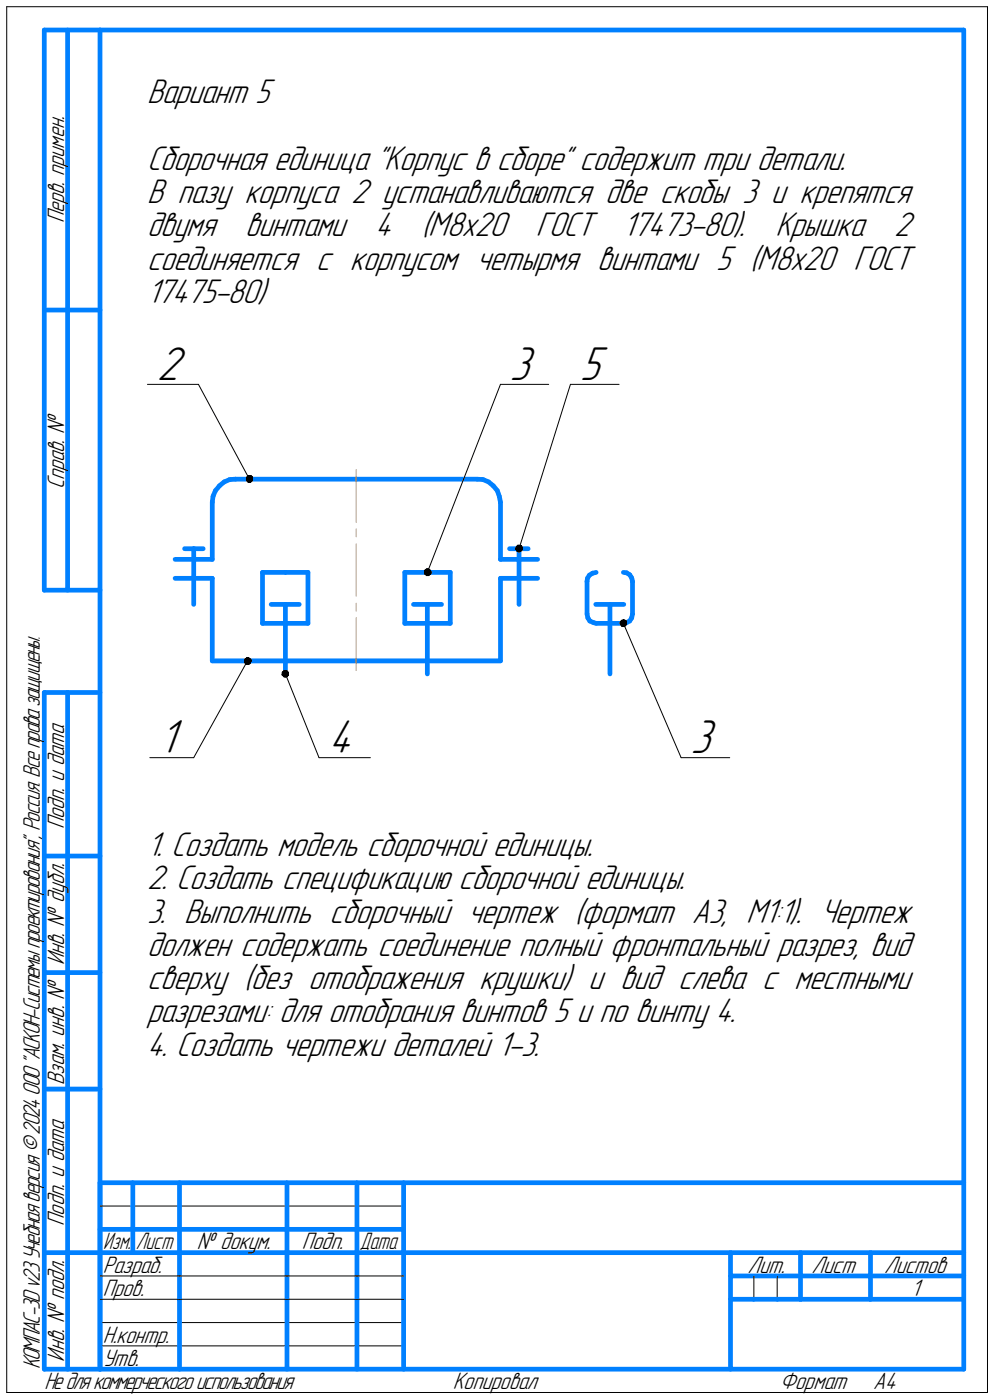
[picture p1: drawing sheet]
<svg xmlns="http://www.w3.org/2000/svg" width="213mm" height="300mm" viewBox="0 0 213 300" stroke-linecap="round" stroke-linejoin="round" font-family="sans-serif">
<g fill="none" stroke="#000" stroke-width=".21">
<path d="M1.4 1.4h210.1zM1.4 1.4v297zM211.5 1.4v297zM31.6 82.4h10.9zM42.5 82.4l10.9 20.3zM107.2 82.4l-15.7 40.3zM107.2 82.4h10.3zM122.2 82.4l-11 35.2zM122.2 82.4h10.4zM133.5 133.6l12.4 28.8zM53 141.6l-11.5 20.8zM61.1 144.4l7.2 18z"/>
<path d="M32.1 162.4h9.4zM68.3 162.4h11zM145.9 162.4h10.4zM21.4 258.5h65zM21.4 273.5h17zM21.4 278.5h17zM38.4 273.5h23.1zM38.4 278.5h23.1zM61.5 273.5h15zM61.5 278.5h15zM76.5 273.5h9.9zM76.5 278.5h9.9z"/>
<path d="M161.5 273.5v5zM166.5 273.5v5zM1.4 298.4h210.1zM21.4 283.5h65zM21.4 288.5h65z"/>
</g>
<g fill="none" stroke="#0080ff" stroke-width="1">
<path d="M9.5 6.4v120.1zM9.5 6.4h11.9zM14.5 6.4v120.1zM21.4 6.4h185zM21.4 6.4v287.1zM206.4 6.4v287.1zM9.5 66.5h11.9zM37.5 119.9h8zM39.5 117.6h2zM41.5 117.6v11.9zM41.5 117.6h2zM45.5 107.6v12.3z"/>
<path d="M45.6 106.3l-.1 1.3zM46.1 105.2l-.5 1.1zM47 104.1l1-.8zM47 104.1l-.9 1.1zM48 103.3l1.2-.5zM49.2 102.8l1.3-.1zM50.5 102.7h25.8zM76.3 102.7h25.9zM102.2 102.7l1.3 .1zM103.5 102.8l1.1 .5zM104.6 103.3l1.1 .8zM105.7 104.1l.8 1.1z"/>
<path d="M106.5 105.2l.4 1.1zM106.9 106.3l.3 1.3zM107.2 107.6v12.3zM107.2 119.9h7.9zM109.1 117.6h2.1zM111.2 117.6v11.9zM111.2 117.6h1.9zM9.5 126.5h11.9zM37.5 124h8zM45.5 124v17.6zM56.2 133.6h4.9zM56.2 122.7v10.9z"/>
<path d="M56.2 122.7h4.9zM58.1 129.5h6zM61.1 129.5v14.9zM61.1 133.6h4.9zM61.1 122.7h4.9zM66 122.7v10.9zM86.7 133.6h4.8zM86.7 122.7v10.9zM86.7 122.7h4.8zM88.6 129.5h6zM91.5 129.5v14.9zM91.5 133.6h4.9z"/>
<path d="M91.5 122.7h4.9zM96.4 122.7v10.9zM107.2 124h7.9zM107.2 124v17.6zM125.7 124.6v7zM125.7 131.6l.2 .8zM125.8 124l-.1 .6zM125.9 132.4l.4 .7zM126.2 123.3l.7-.4zM126.2 123.3l-.4 .7zM126.3 133.1l.8 .3zM126.9 122.9l.8-.2z"/>
<path d="M127.1 133.4l.6 .2zM127.6 129.5h6zM127.7 133.6h2.9zM130.6 129.5v14.9zM130.6 133.6h2.9zM133.5 133.6l.7-.2zM133.5 122.7l.7 .1zM134.2 133.4l.7-.3zM134.2 122.8l.7 .4zM134.9 123.2l.4 .7zM135.3 132.4l-.4 .7zM135.3 123.9l.2 .7z"/>
<path d="M135.5 124.6v7zM135.5 131.6l-.2 .8zM9.5 148.4v145.1zM9.5 148.4h11.9zM14.5 148.4v145.1zM45.5 141.6h30.8zM76.3 141.6h30.9zM9.5 183.5h11.9zM9.5 208.4h11.9zM9.5 233.4h11.9zM21.4 253.5h185zM21.4 253.5v40z"/>
<path d="M28.4 253.5v15zM38.4 253.5v25zM61.5 253.5v25zM76.5 253.5v25zM86.4 253.5v40zM9.5 268.5h11.9zM21.4 263.5h7zM21.4 268.5h7zM28.4 263.5h10zM28.4 268.5h10zM38.4 278.5v15zM38.4 263.5h23.1z"/>
<path d="M38.4 268.5h23.1zM61.5 278.5v15zM61.5 263.5h15zM61.5 268.5h15zM76.5 278.5v15zM76.5 263.5h9.9zM76.5 268.5h9.9zM86.4 268.5h120zM156.5 268.5v25zM156.5 273.5h14.9zM156.5 278.5h5zM161.5 278.5h5z"/>
<path d="M166.5 278.5h4.9zM171.4 268.5v10zM171.4 273.5h35zM171.4 278.5h15zM186.4 268.5v10zM186.4 278.5h20zM9.5 293.5h11.9zM21.4 293.5h185z"/>
</g>
<path d="M76.3 116.6v11.2zM76.3 113.4v1.7zM76.3 100.7v11.2zM76.3 132.4v11.3zM76.3 129.3v1.7z" fill="none" stroke="#ff8000" stroke-width=".21"/>
<g fill="#fff" stroke="#fff" stroke-width=".21">
<path d="M34 153.6h5.5zM34 153.7h5.5zM34 153.8h5.5zM34 153.8h5.5zM34 153.9h5.5zM34 154h5.5zM34 154.1h5.5zM34 154.2h5.5zM34 154.3h5.5zM34 154.3h5.5zM34 154.4h5.5zM34 154.5h5.5zM34 154.6h5.5zM34 154.7h5.5zM34 154.8h5.5zM34 154.9h5.5zM34 154.9h5.5zM34 155h5.5zM34 155.1h5.5zM34 155.2h5.5zM34 155.3h5.5zM34 155.4h5.5zM34 155.4h5.5zM34 155.5h5.5zM34 155.6h5.5zM34 155.7h5.5zM34 155.8h5.5zM34 155.9h5.5zM34 156h5.5zM34 156h5.5zM34 156.1h5.5zM34 156.2h5.5zM34 156.3h5.5zM34 156.4h5.5zM34 156.5h5.5zM34 156.5h5.5zM34 156.6h5.5zM34 156.7h5.5zM34 156.8h5.5zM34 156.9h5.5zM34 157h5.5zM34 157.1h5.5zM34 157.1h5.5zM34 157.2h5.5zM34 157.3h5.5zM34 157.4h5.5zM34 157.5h5.5zM34 157.6h5.5zM34 157.6h5.5zM34 157.7h5.5zM34 157.8h5.5zM34 157.9h5.5zM34 158h5.5zM34 158.1h5.5zM34 158.2h5.5zM34 158.2h5.5zM34 158.3h5.5zM34 158.4h5.5zM34 158.5h5.5zM34 158.6h5.5zM34 158.7h5.5zM34 158.7h5.5zM34 158.8h5.5zM34 158.9h5.5zM34 159h5.5zM34 159.1h5.5zM34 159.2h5.5zM34 159.3h5.5zM34 159.3h5.5zM34 159.4h5.5zM34 159.5h5.5zM34 159.6h5.5zM34 159.7h5.5zM34 159.8h5.5zM34 159.9h5.5zM34 159.9h5.5zM34 160h5.5zM34 160.1h5.5zM34 160.2h5.5zM34 160.3h5.5zM34 160.4h5.5zM34 160.4h5.5zM34 160.5h5.5zM34 160.6h5.5zM34 160.7h5.5zM34 160.8h5.5zM34 160.9h5.5zM34 161h5.5zM34 161h5.5zM34 161.1h5.5zM34 161.2h5.5zM34 161.3h5.5zM34 161.4h5.5zM34 161.5h5.5zM34 161.5h5.5zM34 161.6h5.5zM34 161.7h5.5zM34 161.8h5.5zM34 161.9h5.5zM34 162h5.5zM34 162.1h5.5zM34 162.1h5.5zM34 162.2h5.5zM34 162.3h5.5zM34 162.4h5.5zM34 162.5h5.5zM34 162.6h5.5zM34 162.6h5.5zM34 162.7h5.5zM34 162.8h5.5zM34 162.9h5.5zM34 163h5.5zM34 163.1h5.5zM34 163.2h5.5zM34 163.2h5.5zM34 163.3h5.5zM34 163.4h5.5z"/>
<path d="M33.6 73.6h7zM33.6 73.7h7zM33.6 73.7h7zM33.6 73.8h7zM33.6 73.9h7zM33.6 74h7zM33.6 74.1h7zM33.6 74.2h7zM33.6 74.3h7zM33.6 74.3h7zM33.6 74.4h7zM33.6 74.5h7zM33.6 74.6h7zM33.6 74.7h7zM33.6 74.8h7zM33.6 74.8h7zM33.6 74.9h7zM33.6 75h7zM33.6 75.1h7zM33.6 75.2h7zM33.6 75.3h7zM33.6 75.4h7zM33.6 75.4h7zM33.6 75.5h7zM33.6 75.6h7zM33.6 75.7h7zM33.6 75.8h7zM33.6 75.9h7zM33.6 75.9h7zM33.6 76h7zM33.6 76.1h7zM33.6 76.2h7zM33.6 76.3h7zM33.6 76.4h7zM33.6 76.5h7zM33.6 76.5h7zM33.6 76.6h7zM33.6 76.7h7zM33.6 76.8h7zM33.6 76.9h7zM33.6 77h7zM33.6 77h7zM33.6 77.1h7zM33.6 77.2h7zM33.6 77.3h7zM33.6 77.4h7zM33.6 77.5h7zM33.6 77.6h7zM33.6 77.6h7zM33.6 77.7h7zM33.6 77.8h7zM33.6 77.9h7zM33.6 78h7zM33.6 78.1h7zM33.6 78.1h7zM33.6 78.2h7zM33.6 78.3h7zM33.6 78.4h7zM33.6 78.5h7zM33.6 78.6h7zM33.6 78.7h7zM33.6 78.7h7zM33.6 78.8h7zM33.6 78.9h7zM33.6 79h7zM33.6 79.1h7zM33.6 79.2h7zM33.6 79.2h7zM33.6 79.3h7zM33.6 79.4h7zM33.6 79.5h7zM33.6 79.6h7zM33.6 79.7h7zM33.6 79.8h7zM33.6 79.8h7zM33.6 79.9h7zM33.6 80h7zM33.6 80.1h7zM33.6 80.2h7zM33.6 80.3h7zM33.6 80.3h7zM33.6 80.4h7zM33.6 80.5h7zM33.6 80.6h7zM33.6 80.7h7zM33.6 80.8h7zM33.6 80.9h7zM33.6 80.9h7zM33.6 81h7zM33.6 81.1h7zM33.6 81.2h7zM33.6 81.3h7zM33.6 81.4h7zM33.6 81.4h7zM33.6 81.5h7zM33.6 81.6h7zM33.6 81.7h7zM33.6 81.8h7zM33.6 81.9h7zM33.6 82h7zM33.6 82h7zM33.6 82.1h7zM33.6 82.2h7zM33.6 82.3h7zM33.6 82.4h7zM33.6 82.5h7zM33.6 82.5h7zM33.6 82.6h7zM33.6 82.7h7zM33.6 82.8h7zM33.6 82.9h7zM33.6 83h7zM33.6 83.1h7zM33.6 83.1h7zM33.6 83.2h7zM33.6 83.3h7zM33.6 83.4h7z"/>
<path d="M147.9 153.6h6.4zM147.9 153.7h6.4zM147.9 153.8h6.4zM147.9 153.8h6.4zM147.9 153.9h6.4zM147.9 154h6.4zM147.9 154.1h6.4zM147.9 154.2h6.4zM147.9 154.3h6.4zM147.9 154.3h6.4zM147.9 154.4h6.4zM147.9 154.5h6.4zM147.9 154.6h6.4zM147.9 154.7h6.4zM147.9 154.8h6.4zM147.9 154.9h6.4zM147.9 154.9h6.4zM147.9 155h6.4zM147.9 155.1h6.4zM147.9 155.2h6.4zM147.9 155.3h6.4zM147.9 155.4h6.4zM147.9 155.4h6.4zM147.9 155.5h6.4zM147.9 155.6h6.4zM147.9 155.7h6.4zM147.9 155.8h6.4zM147.9 155.9h6.4zM147.9 156h6.4zM147.9 156h6.4zM147.9 156.1h6.4zM147.9 156.2h6.4zM147.9 156.3h6.4zM147.9 156.4h6.4zM147.9 156.5h6.4zM147.9 156.5h6.4zM147.9 156.6h6.4zM147.9 156.7h6.4zM147.9 156.8h6.4zM147.9 156.9h6.4zM147.9 157h6.4zM147.9 157.1h6.4zM147.9 157.1h6.4zM147.9 157.2h6.4zM147.9 157.3h6.4zM147.9 157.4h6.4zM147.9 157.5h6.4zM147.9 157.6h6.4zM147.9 157.6h6.4zM147.9 157.7h6.4zM147.9 157.8h6.4zM147.9 157.9h6.4zM147.9 158h6.4zM147.9 158.1h6.4zM147.9 158.2h6.4zM147.9 158.2h6.4zM147.9 158.3h6.4zM147.9 158.4h6.4zM147.9 158.5h6.4zM147.9 158.6h6.4zM147.9 158.7h6.4zM147.9 158.7h6.4zM147.9 158.8h6.4zM147.9 158.9h6.4zM147.9 159h6.4zM147.9 159.1h6.4zM147.9 159.2h6.4zM147.9 159.3h6.4zM147.9 159.3h6.4zM147.9 159.4h6.4zM147.9 159.5h6.4zM147.9 159.6h6.4zM147.9 159.7h6.4zM147.9 159.8h6.4zM147.9 159.9h6.4zM147.9 159.9h6.4zM147.9 160h6.4zM147.9 160.1h6.4zM147.9 160.2h6.4zM147.9 160.3h6.4zM147.9 160.4h6.4zM147.9 160.4h6.4zM147.9 160.5h6.4zM147.9 160.6h6.4zM147.9 160.7h6.4zM147.9 160.8h6.4zM147.9 160.9h6.4zM147.9 161h6.4zM147.9 161h6.4zM147.9 161.1h6.4zM147.9 161.2h6.4zM147.9 161.3h6.4zM147.9 161.4h6.4zM147.9 161.5h6.4zM147.9 161.5h6.4zM147.9 161.6h6.4zM147.9 161.7h6.4zM147.9 161.8h6.4zM147.9 161.9h6.4zM147.9 162h6.4zM147.9 162.1h6.4zM147.9 162.1h6.4zM147.9 162.2h6.4zM147.9 162.3h6.4zM147.9 162.4h6.4zM147.9 162.5h6.4zM147.9 162.6h6.4zM147.9 162.6h6.4zM147.9 162.7h6.4zM147.9 162.8h6.4zM147.9 162.9h6.4zM147.9 163h6.4zM147.9 163.1h6.4zM147.9 163.2h6.4zM147.9 163.2h6.4zM147.9 163.3h6.4zM147.9 163.4h6.4z"/>
<path d="M70.4 153.6h6.9zM70.4 153.7h6.9zM70.4 153.8h6.9zM70.4 153.8h6.9zM70.4 153.9h6.9zM70.4 154h6.9zM70.4 154.1h6.9zM70.4 154.2h6.9zM70.4 154.3h6.9zM70.4 154.3h6.9zM70.4 154.4h6.9zM70.4 154.5h6.9zM70.4 154.6h6.9zM70.4 154.7h6.9zM70.4 154.8h6.9zM70.4 154.9h6.9zM70.4 154.9h6.9zM70.4 155h6.9zM70.4 155.1h6.9zM70.4 155.2h6.9zM70.4 155.3h6.9zM70.4 155.4h6.9zM70.4 155.4h6.9zM70.4 155.5h6.9zM70.4 155.6h6.9zM70.4 155.7h6.9zM70.4 155.8h6.9zM70.4 155.9h6.9zM70.4 156h6.9zM70.4 156h6.9zM70.4 156.1h6.9zM70.4 156.2h6.9zM70.4 156.3h6.9zM70.4 156.4h6.9zM70.4 156.5h6.9zM70.4 156.5h6.9zM70.4 156.6h6.9zM70.4 156.7h6.9zM70.4 156.8h6.9zM70.4 156.9h6.9zM70.4 157h6.9zM70.4 157.1h6.9zM70.4 157.1h6.9zM70.4 157.2h6.9zM70.4 157.3h6.9zM70.4 157.4h6.9zM70.4 157.5h6.9zM70.4 157.6h6.9zM70.4 157.6h6.9zM70.4 157.7h6.9zM70.4 157.8h6.9zM70.4 157.9h6.9zM70.4 158h6.9zM70.4 158.1h6.9zM70.4 158.2h6.9zM70.4 158.2h6.9zM70.4 158.3h6.9zM70.4 158.4h6.9zM70.4 158.5h6.9zM70.4 158.6h6.9zM70.4 158.7h6.9zM70.4 158.7h6.9zM70.4 158.8h6.9zM70.4 158.9h6.9zM70.4 159h6.9zM70.4 159.1h6.9zM70.4 159.2h6.9zM70.4 159.3h6.9zM70.4 159.3h6.9zM70.4 159.4h6.9zM70.4 159.5h6.9zM70.4 159.6h6.9zM70.4 159.7h6.9zM70.4 159.8h6.9zM70.4 159.9h6.9zM70.4 159.9h6.9zM70.4 160h6.9zM70.4 160.1h6.9zM70.4 160.2h6.9zM70.4 160.3h6.9zM70.4 160.4h6.9zM70.4 160.4h6.9zM70.4 160.5h6.9zM70.4 160.6h6.9zM70.4 160.7h6.9zM70.4 160.8h6.9zM70.4 160.9h6.9zM70.4 161h6.9zM70.4 161h6.9zM70.4 161.1h6.9zM70.4 161.2h6.9zM70.4 161.3h6.9zM70.4 161.4h6.9zM70.4 161.5h6.9zM70.4 161.5h6.9zM70.4 161.6h6.9zM70.4 161.7h6.9zM70.4 161.8h6.9zM70.4 161.9h6.9zM70.4 162h6.9zM70.4 162.1h6.9zM70.4 162.1h6.9zM70.4 162.2h6.9zM70.4 162.3h6.9zM70.4 162.4h6.9zM70.4 162.5h6.9zM70.4 162.6h6.9zM70.4 162.6h6.9zM70.4 162.7h6.9zM70.4 162.8h6.9zM70.4 162.9h6.9zM70.4 163h6.9zM70.4 163.1h6.9zM70.4 163.2h6.9zM70.4 163.2h6.9zM70.4 163.3h6.9zM70.4 163.4h6.9z"/>
<path d="M124.2 73.6h6.4zM124.2 73.7h6.4zM124.2 73.7h6.4zM124.2 73.8h6.4zM124.2 73.9h6.4zM124.2 74h6.4zM124.2 74.1h6.4zM124.2 74.2h6.4zM124.2 74.3h6.4zM124.2 74.3h6.4zM124.2 74.4h6.4zM124.2 74.5h6.4zM124.2 74.6h6.4zM124.2 74.7h6.4zM124.2 74.8h6.4zM124.2 74.8h6.4zM124.2 74.9h6.4zM124.2 75h6.4zM124.2 75.1h6.4zM124.2 75.2h6.4zM124.2 75.3h6.4zM124.2 75.4h6.4zM124.2 75.4h6.4zM124.2 75.5h6.4zM124.2 75.6h6.4zM124.2 75.7h6.4zM124.2 75.8h6.4zM124.2 75.9h6.4zM124.2 75.9h6.4zM124.2 76h6.4zM124.2 76.1h6.4zM124.2 76.2h6.4zM124.2 76.3h6.4zM124.2 76.4h6.4zM124.2 76.5h6.4zM124.2 76.5h6.4zM124.2 76.6h6.4zM124.2 76.7h6.4zM124.2 76.8h6.4zM124.2 76.9h6.4zM124.2 77h6.4zM124.2 77h6.4zM124.2 77.1h6.4zM124.2 77.2h6.4zM124.2 77.3h6.4zM124.2 77.4h6.4zM124.2 77.5h6.4zM124.2 77.6h6.4zM124.2 77.6h6.4zM124.2 77.7h6.4zM124.2 77.8h6.4zM124.2 77.9h6.4zM124.2 78h6.4zM124.2 78.1h6.4zM124.2 78.1h6.4zM124.2 78.2h6.4zM124.2 78.3h6.4zM124.2 78.4h6.4zM124.2 78.5h6.4zM124.2 78.6h6.4zM124.2 78.7h6.4zM124.2 78.7h6.4zM124.2 78.8h6.4zM124.2 78.9h6.4zM124.2 79h6.4zM124.2 79.1h6.4zM124.2 79.2h6.4zM124.2 79.2h6.4zM124.2 79.3h6.4zM124.2 79.4h6.4zM124.2 79.5h6.4zM124.2 79.6h6.4zM124.2 79.7h6.4zM124.2 79.8h6.4zM124.2 79.8h6.4zM124.2 79.9h6.4zM124.2 80h6.4zM124.2 80.1h6.4zM124.2 80.2h6.4zM124.2 80.3h6.4zM124.2 80.3h6.4zM124.2 80.4h6.4zM124.2 80.5h6.4zM124.2 80.6h6.4zM124.2 80.7h6.4zM124.2 80.8h6.4zM124.2 80.9h6.4zM124.2 80.9h6.4zM124.2 81h6.4zM124.2 81.1h6.4zM124.2 81.2h6.4zM124.2 81.3h6.4zM124.2 81.4h6.4zM124.2 81.4h6.4zM124.2 81.5h6.4zM124.2 81.6h6.4zM124.2 81.7h6.4zM124.2 81.8h6.4zM124.2 81.9h6.4zM124.2 82h6.4zM124.2 82h6.4zM124.2 82.1h6.4zM124.2 82.2h6.4zM124.2 82.3h6.4zM124.2 82.4h6.4zM124.2 82.5h6.4zM124.2 82.5h6.4zM124.2 82.6h6.4zM124.2 82.7h6.4zM124.2 82.8h6.4zM124.2 82.9h6.4zM124.2 83h6.4zM124.2 83.1h6.4zM124.2 83.1h6.4zM124.2 83.2h6.4zM124.2 83.3h6.4zM124.2 83.4h6.4z"/>
<path d="M109.1 73.6h6.5zM109.1 73.7h6.5zM109.1 73.7h6.5zM109.1 73.8h6.5zM109.1 73.9h6.5zM109.1 74h6.5zM109.1 74.1h6.5zM109.1 74.2h6.5zM109.1 74.3h6.5zM109.1 74.3h6.5zM109.1 74.4h6.5zM109.1 74.5h6.5zM109.1 74.6h6.5zM109.1 74.7h6.5zM109.1 74.8h6.5zM109.1 74.8h6.5zM109.1 74.9h6.5zM109.1 75h6.5zM109.1 75.1h6.5zM109.1 75.2h6.5zM109.1 75.3h6.5zM109.1 75.4h6.5zM109.1 75.4h6.5zM109.1 75.5h6.5zM109.1 75.6h6.5zM109.1 75.7h6.5zM109.1 75.8h6.5zM109.1 75.9h6.5zM109.1 75.9h6.5zM109.1 76h6.5zM109.1 76.1h6.5zM109.1 76.2h6.5zM109.1 76.3h6.5zM109.1 76.4h6.5zM109.1 76.5h6.5zM109.1 76.5h6.5zM109.1 76.6h6.5zM109.1 76.7h6.5zM109.1 76.8h6.5zM109.1 76.9h6.5zM109.1 77h6.5zM109.1 77h6.5zM109.1 77.1h6.5zM109.1 77.2h6.5zM109.1 77.3h6.5zM109.1 77.4h6.5zM109.1 77.5h6.5zM109.1 77.6h6.5zM109.1 77.6h6.5zM109.1 77.7h6.5zM109.1 77.8h6.5zM109.1 77.9h6.5zM109.1 78h6.5zM109.1 78.1h6.5zM109.1 78.1h6.5zM109.1 78.2h6.5zM109.1 78.3h6.5zM109.1 78.4h6.5zM109.1 78.5h6.5zM109.1 78.6h6.5zM109.1 78.7h6.5zM109.1 78.7h6.5zM109.1 78.8h6.5zM109.1 78.9h6.5zM109.1 79h6.5zM109.1 79.1h6.5zM109.1 79.2h6.5zM109.1 79.2h6.5zM109.1 79.3h6.5zM109.1 79.4h6.5zM109.1 79.5h6.5zM109.1 79.6h6.5zM109.1 79.7h6.5zM109.1 79.8h6.5zM109.1 79.8h6.5zM109.1 79.9h6.5zM109.1 80h6.5zM109.1 80.1h6.5zM109.1 80.2h6.5zM109.1 80.3h6.5zM109.1 80.3h6.5zM109.1 80.4h6.5zM109.1 80.5h6.5zM109.1 80.6h6.5zM109.1 80.7h6.5zM109.1 80.8h6.5zM109.1 80.9h6.5zM109.1 80.9h6.5zM109.1 81h6.5zM109.1 81.1h6.5zM109.1 81.2h6.5zM109.1 81.3h6.5zM109.1 81.4h6.5zM109.1 81.4h6.5zM109.1 81.5h6.5zM109.1 81.6h6.5zM109.1 81.7h6.5zM109.1 81.8h6.5zM109.1 81.9h6.5zM109.1 82h6.5zM109.1 82h6.5zM109.1 82.1h6.5zM109.1 82.2h6.5zM109.1 82.3h6.5zM109.1 82.4h6.5zM109.1 82.5h6.5zM109.1 82.5h6.5zM109.1 82.6h6.5zM109.1 82.7h6.5zM109.1 82.8h6.5zM109.1 82.9h6.5zM109.1 83h6.5zM109.1 83.1h6.5zM109.1 83.1h6.5zM109.1 83.2h6.5zM109.1 83.3h6.5zM109.1 83.4h6.5z"/>
</g>
<g fill="#000" stroke="#000" stroke-width=".21">
<path d="M53 101.9h.8zM53 102h.9zM52.9 102.1h1.1zM52.8 102.2h1.3zM52.7 102.3h1.5zM52.7 102.4h1.5zM52.7 102.4h1.5zM52.7 102.5h1.5zM52.7 102.6h1.5zM52.7 102.7h1.5zM52.7 102.8h1.5zM52.7 102.9h1.5zM52.7 103h1.5zM52.8 103h1.3zM52.8 103.1h1.2zM52.9 103.2h1zM52.9 103.3h.9zM53.2 103.4h.5z"/>
<path d="M110.8 116.8h.5zM110.7 116.9h1zM110.7 117h1.1zM110.6 117.1h1.2zM110.5 117.2h1.3zM110.5 117.3h1.4zM110.5 117.3h1.4zM110.4 117.4h1.5zM110.4 117.5h1.5zM110.3 117.6h1.6zM110.4 117.7h1.5zM110.4 117.8h1.5zM110.5 117.9h1.4zM110.5 117.9h1.3zM110.6 118h1.2zM110.6 118.1h1.1zM110.7 118.2h.9zM110.9 118.3h.6z"/>
<path d="M91.3 121.9h.6zM91.2 122h.8zM91.1 122.1h1zM90.9 122.2h1.3zM90.9 122.3h1.4zM90.9 122.3h1.4zM90.8 122.4h1.6zM90.8 122.5h1.6zM90.8 122.6h1.6zM90.8 122.7h1.6zM90.8 122.8h1.6zM90.8 122.9h1.6zM90.9 122.9h1.5zM90.9 123h1.4zM90.9 123.1h1.3zM91.1 123.2h1zM91.2 123.3h.8zM91.3 123.4h.6z"/>
<path d="M133.3 132.8h.5zM133.1 132.9h.8zM133 133h1.1zM132.9 133.1h1.3zM132.8 133.2h1.4zM132.8 133.3h1.5zM132.8 133.3h1.5zM132.8 133.4h1.5zM132.8 133.5h1.5zM132.8 133.6h1.5zM132.8 133.7h1.5zM132.8 133.8h1.5zM132.8 133.9h1.5zM132.9 133.9h1.3zM132.9 134h1.2zM133 134.1h1zM133 134.2h.9zM133.3 134.3h.6z"/>
<path d="M52.7 141h.6zM52.7 141.1h.8zM52.6 141.1h1zM52.4 141.2h1.3zM52.4 141.3h1.4zM52.4 141.4h1.4zM52.3 141.5h1.5zM52.3 141.6h1.5zM52.3 141.6h1.5zM52.2 141.7h1.6zM52.3 141.8h1.5zM52.3 141.9h1.5zM52.4 142h1.4zM52.4 142.1h1.3zM52.4 142.2h1.3zM52.5 142.2h1.1zM52.6 142.3h.9zM52.7 142.4h.6z"/>
<path d="M61 143.7h.4zM60.7 143.8h.9zM60.6 143.8h1zM60.5 143.9h1.2zM60.5 144h1.2zM60.4 144.1h1.4zM60.4 144.2h1.4zM60.4 144.3h1.5zM60.4 144.4h1.5zM60.4 144.4h1.5zM60.4 144.5h1.5zM60.3 144.6h1.6zM60.4 144.7h1.5zM60.5 144.8h1.3zM60.5 144.9h1.2zM60.6 144.9h1zM60.6 145h1zM60.9 145.1h.5z"/>
</g>
<g font-size="10.8">
<text x="33.6" y="81.4">2</text>
<text x="109.1" y="81.4">3</text>
<text x="124.2" y="81.4">5</text>
<text x="34.1" y="161.4">1</text>
<text x="70.3" y="161.4">4</text>
<text x="147.9" y="161.4">3</text>
</g>
<g font-size="7.8">
<text x="31.5" y="22.1">Вариант 5</text>
<text x="31.5" y="36.4">Сборочная единица &quot;Корпус в сборе&quot; содержит три детали.</text>
<text x="31.5" y="43.5">В пазу корпуса 2 устанавливаются две скобы 3 и крепятся</text>
<text x="31.5" y="50.6">двумя</text>
<text x="52.5" y="50.6">винтами</text>
<text x="80.3" y="50.6">4</text>
<text x="90.3" y="50.6">(M8x20</text>
<text x="114.7" y="50.6">ГОСТ</text>
<text x="133.4" y="50.6">17473-80).</text>
<text x="166.1" y="50.6">Крышка</text>
<text x="191.5" y="50.6">2</text>
<text x="31.5" y="57.8">соединяется с корпусом четырмя винтами 5 (М8х20 ГОСТ</text>
<text x="31.5" y="64.9">17475-80)</text>
<text x="31.5" y="183.5">1. Создать модель сборочной единицы.</text>
<text x="31.5" y="190.6">2. Создать спецификацию сборочной единицы.</text>
<text x="31.5" y="197.7">3. Выполнить сборочный чертеж (формат А3, М1:1). Чертеж</text>
<text x="31.5" y="204.9">должен содержать соединение полный фронтальный разрез, вид</text>
<text x="31.5" y="212">сверху (без отображения крушки) и вид слева с местными</text>
<text x="31.5" y="219.1">разрезами: для отобрания винтов 5 и по винту 4.</text>
<text x="31.5" y="226.3">4. Создать чертежи деталей 1-3.</text>
</g>
<g font-size="5.4">
<text x="13.8" y="47.9" transform="rotate(-90 13.8 47.9)">Перв. примен.</text>
<text x="13.8" y="104.8" transform="rotate(-90 13.8 104.8)">Справ. №</text>
<text x="13.8" y="177.7" transform="rotate(-90 13.8 177.7)">Подп. и дата</text>
<text x="13.8" y="206.8" transform="rotate(-90 13.8 206.8)">Инв. № дубл.</text>
<text x="13.8" y="232.6" transform="rotate(-90 13.8 232.6)">Взам. инв. №</text>
<text x="13.8" y="262.7" transform="rotate(-90 13.8 262.7)">Подп. и дата</text>
<text x="42.2" y="267.8">№ докум.</text>
<text x="64.6" y="267.8">Подп.</text>
<text x="22" y="272.8">Разраб.</text>
<text x="160.1" y="272.8">Лит.</text>
<text x="173.8" y="272.8">Лист</text>
<text x="189.3" y="272.8">Листов</text>
<text x="22" y="277.8">Пров.</text>
<text x="195.1" y="277.8">1</text>
<text x="22" y="287.8">Н.контр.</text>
<text x="8.5" y="293.5" transform="rotate(-90 8.5 293.5)">КОМПАС-3Dv23Учебнаяверсия©2024ООО&quot;АСКОН-Системыпроектирования&quot;, Россия. Всеправазащищены.</text>
<text x="13.8" y="291.8" transform="rotate(-90 13.8 291.8)">Инв. № подл.</text>
<text x="22" y="292.8">Утв.</text>
<text x="9.5" y="297.7">Недлякоммерческогоиспользования</text>
<text x="97" y="297.8">Копировал</text>
<text x="167" y="297.8">Формат</text>
<text x="187" y="297.8">A4</text>
</g>
<g font-size="5.3">
<text x="22.1" y="267.8">Изм.</text>
<text x="29.1" y="267.8">Лист</text>
<text x="77.1" y="267.8">Дата</text>
</g>
</svg>
